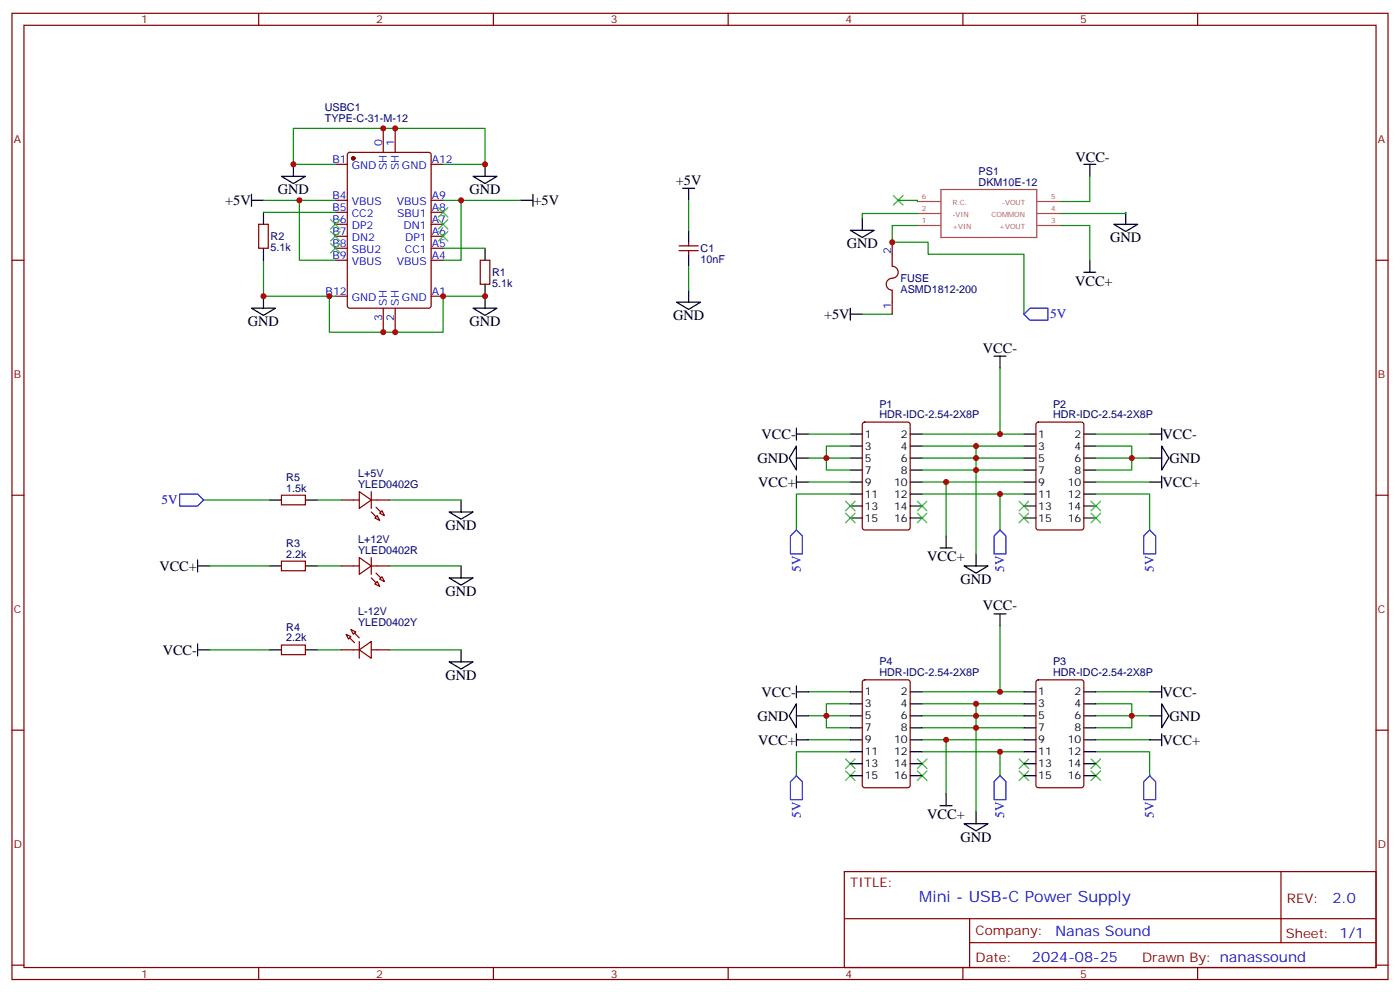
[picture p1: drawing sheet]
<svg xmlns="http://www.w3.org/2000/svg" width="412mm" height="292mm" viewBox="0 0 412 292" stroke-linecap="round" stroke-linejoin="round" font-family="sans-serif">
<g fill="none" stroke="#870000" stroke-width=".35">
<path d="M3.5 3.9h405.4v284.4h-405.4zM7.1 7.4h398.2v277.3h-398.2zM76.2 3.9v3.5M145.3 3.9v3.5M214.5 3.9v3.5M283.6 3.9v3.5M352.8 3.9v3.5M112.9 37.8v7M116.4 37.8v7M98.8 48.4h3.5M98.8 58.9h3.5M102.5 45l.5-.2h23.3l.6 .5 .1 44.7-.5 .6-23.5 .1-.6-.5-.1-44.7z"/>
<path d="M127 48.4h3.5M127 58.9h3.5M3.5 76.6h3.6M76.2 66h2.8v7.1h-2.8zM98.8 76.6h3.5M98.8 62.5h3.5M98.8 66h3.5M98.8 69.5h3.5M98.8 73.1h3.5M127 76.6h3.5M127 62.5h3.5M127 66h3.5"/>
<path d="M127 69.5h3.5M127 73.1h3.5M141.5 76.6h2.8v7h-2.8zM200 73.8h5.7M200 72.4h5.7M202.8 71.3v1.1M202.8 73.8v1M262.8 71.3v7.1a1.82 1.82 0 0 1 1.8 2 1.82 1.82 0 0 1-2.2 1.5 1.76 1.76 0 0 0-1.3 2 1.76 1.76 0 0 0 1.7 1.5v7.1M405.3 76.6h3.6M98.8 87.2h3.5M112.9 90.7v7.1M116.4 90.7v7.1"/>
<path d="M127 87.2h3.5M254.2 124.4l.5-.2h12.7l.7 .4v30.7l-.5 .6-12.9 .1-.6-.5-.1-30.6zM305.4 124.4l.5-.2h12.7l.6 .4 .1 30.7-.5 .6-12.9 .1-.7-.5v-30.6zM3.5 145.7h3.6M82.9 145.7h7.1v2.9h-7.1zM100.5 147.1h5.3M105.8 144.7l3.6 2.4-3.6 2.5zM109.4 144.7v4.9M109.4 147.1h5.3M110.4 152.4l.7-.7 .7 1.4zM111.8 151l.7-.7 .7 1.4zM405.3 145.7h3.6"/>
<path d="M82.9 165.1h7.1v2.9h-7.1zM100.5 166.5h5.3M105.8 164.1l3.6 2.4-3.6 2.5zM109.4 166.5h5.3M109.4 164.1v4.9M110.4 171.8l.7-.7 .7 1.4zM111.8 170.4l.7-.7 .7 1.4zM82.9 189.8h7.1v2.9h-7.1zM100.5 191.2h5.3M102 186.7l1.4 .7-.7 .7zM103.4 185.2l1.4 .7-.7 .8zM105.8 191.2l3.6-2.4v4.9z"/>
<path d="M105.8 188.8v4.9M109.4 191.2h5.3M3.5 214.9h3.6M254.2 200.3l.5-.2h12.7l.7 .4v30.6l-.5 .7h-12.9l-.6-.5-.1-30.5zM305.4 200.3l.5-.2h12.7l.6 .4 .1 30.6-.5 .7h-12.9l-.7-.5v-30.5zM405.3 214.9h3.6M248.7 256.5h156.6v28.2h-156.6zM377.3 256.5v20.9M248.7 270.4h156.5M285.6 277.4h119.6M285.6 270.4v14.1M3.5 284h3.6"/>
<path d="M76.2 284.7v3.6M145.3 284.7v3.6M214.5 284.7v3.6M283.6 284.7v3.6M352.8 284.7v3.6M405.3 284h3.6"/>
</g>
<g fill="#870000" stroke="#870000" stroke-width=".35">
<path d="M110.8 168.7l1.4 1.4z"/>
<path d="M109.4 170.1l1.4 1.4z"/>
<path d="M103 187.7l1.4 1.4z"/>
<path d="M104.4 186.3l1.4 1.4z"/>
<path d="M110.8 149.3l1.4 1.4z"/>
<path d="M109.4 150.7l1.4 1.4z"/>
<circle cx="104.1" cy="46.6" r=".53"/>
</g>
<g fill="none" stroke="#000" stroke-width=".35">
<path d="M74.1 58.9h3.5M74.1 57.2v3.5M82.9 51.9h7.1l-3.6 2.1zM86.4 48.4v3.5M139.3 51.9h7.1l-3.5 2.1zM142.9 48.4v3.5M153.5 58.9h3.5M157 57.2v3.5M201.1 55.4h3.5M202.8 55.4v3.5M319.3 48.4h3.5M321 48.4v3.5"/>
<path d="M77.6 62.5v3.5M77.6 73.1v3.5M142.9 73.1v3.5M202.8 67.8v3.5M202.8 74.8v3.6M250.5 67.8h7l-3.5 2.1zM254 64.2v3.6M321 76.6v3.5M328.1 66h7l-3.5 2.1zM331.6 62.5v3.5M74.1 90.7h7l-3.5 2.1zM77.6 87.2v3.5"/>
<path d="M139.3 90.7h7.1l-3.5 2.1zM142.9 83.6v7.1M199.3 88.9h7.1l-3.6 2.2zM202.8 85.4v3.5M250.5 92.5h3.5M250.5 90.7v3.5M319.3 80.1h3.5M292.8 104.8h3.5M294.6 104.8v3.5M234.6 131.3v7l-2.1-3.5zM234.6 127.7h3.5M234.6 134.8h3.5"/>
<path d="M234.6 126v3.5M250.5 127.7h3.5M250.5 131.3h3.5M250.5 134.8h3.5M250.5 138.3h3.5M268.1 127.7h3.5M268.1 131.3h3.5M268.1 134.8h3.5M268.1 138.3h3.5M301.6 127.7h3.6M301.6 131.3h3.6M301.6 134.8h3.6"/>
<path d="M301.6 138.3h3.6M319.3 127.7h3.5M319.3 131.3h3.5M319.3 134.8h3.5M319.3 138.3h3.5M338.7 127.7h3.5M338.7 134.8h3.5M342.2 131.3l2.1 3.5-2.1 3.5zM342.2 126v3.5M79.4 147.1h3.5M90 147.1h3.5M132.3 150.7h7l-3.5 2.1z"/>
<path d="M135.8 147.1v3.6M234.6 141.9h3.5M234.6 140.1v3.5M250.5 141.9h3.5M250.5 145.4h3.5M250.5 148.9h3.5M250.5 152.4h3.5M268.1 141.9h3.5M268.1 145.4h3.5M268.1 148.9h3.5M268.1 152.4h3.5M278.7 157.7v3.6"/>
<path d="M301.6 141.9h3.6M301.6 145.4h3.6M301.6 148.9h3.6M301.6 152.4h3.6M319.3 141.9h3.5M319.3 145.4h3.5M319.3 148.9h3.5M319.3 152.4h3.5M338.7 141.9h3.5M342.2 140.1v3.5M58.2 166.5h3.5M58.2 164.8v3.5"/>
<path d="M79.4 166.5h3.5M90 166.5h3.5M132.3 170.1h7l-3.5 2.1zM135.8 166.5v3.6M276.9 161.3h3.6M284 166.5h7l-3.5 2.2zM287.5 163v3.5M58.2 191.2h3.5M58.2 189.5v3.5M79.4 191.2h3.5M90 191.2h3.5M132.3 194.8h7l-3.5 2.1z"/>
<path d="M135.8 191.2v3.6M292.8 180.7h3.5M294.6 180.7v3.5M234.6 207.1v7.1l-2.1-3.6zM234.6 201.8v3.6M234.6 215.9v3.6M234.6 217.7h3.5M234.6 210.6h3.5M234.6 203.6h3.5M250.5 217.7h3.5M250.5 210.6h3.5M250.5 203.6h3.5"/>
<path d="M250.5 207.1h3.5M250.5 214.2h3.5M268.1 217.7h3.5M268.1 210.6h3.5M268.1 203.6h3.5M268.1 207.1h3.5M268.1 214.2h3.5M301.6 217.7h3.6M301.6 210.6h3.6M301.6 203.6h3.6M301.6 207.1h3.6M301.6 214.2h3.6"/>
<path d="M319.3 217.7h3.5M319.3 210.6h3.5M319.3 203.6h3.5M319.3 207.1h3.5M319.3 214.2h3.5M338.7 217.7h3.5M338.7 210.6h3.5M338.7 203.6h3.5M342.2 207.1l2.1 3.5-2.1 3.6zM342.2 201.8v3.6M342.2 215.9v3.6M250.5 221.2h3.5"/>
<path d="M250.5 224.8h3.5M250.5 228.3h3.5M268.1 221.2h3.5M268.1 224.8h3.5M268.1 228.3h3.5M276.9 237.1h3.6M278.7 233.6v3.5M287.5 238.9v3.5M301.6 221.2h3.6M301.6 224.8h3.6M301.6 228.3h3.6M319.3 221.2h3.5"/>
<path d="M319.3 224.8h3.5M319.3 228.3h3.5M284 242.4h7l-3.5 2.1z"/>
</g>
<g fill="none" stroke="#008700" stroke-width=".35">
<path d="M77.6 58.9h21.2M88.2 58.9v17.7h10.6M98.8 48.4h-12.4v-10.6h56.5v10.6h-12.4M130.5 58.9h23M135.8 58.9v17.7h-5.3M202.8 58.9v8.9M264.6 58.9h5.6v.4M321 51.9v7.4h-8.4M77.6 76.6v10.6h21.2M77.6 62.5h21.2M130.5 73.1h12.4M202.8 78.4v7"/>
<path d="M270.2 62.8h-16.2v1.4M270.2 66.4h-7.4v4.9h10.6v3.5h28.2v17.7M312.6 66.4h8.4v10.2M331.6 62.5v.3h-19M97 87.2v10.6h33.5v-10.6h12.4M254 92.5h8.8M294.6 108.3v19.4M238.1 127.7h12.4M238.1 134.8h12.4M250.5 131.3h-7.1v7h7.1M271.6 127.7h30M271.6 131.3h30"/>
<path d="M271.6 134.8h30M271.6 138.3h30M287.5 131.3v31.7M322.8 131.3h10.6v7h-10.6M322.8 127.7h15.9M322.8 134.8h15.9M60 147.1h19.4M93.5 147.1h7M114.7 147.1h21.1M238.1 141.9h12.4M250.5 145.4h-15.9v10.6M271.6 141.9h30"/>
<path d="M271.6 145.4h30M278.7 141.9v15.8M294.6 145.4v10.6M322.8 145.4h15.9v10.6M322.8 141.9h15.9M61.7 166.5h17.7M93.5 166.5h7M114.7 166.5h21.1M61.7 191.2h17.7M93.5 191.2h7M114.7 191.2h21.1M294.6 184.2v19.4"/>
<path d="M238.1 217.7h12.4M238.1 210.6h12.4M238.1 203.6h12.4M250.5 207.1h-7.1v7.1h7.1M271.6 217.7h30M271.6 210.6h30M271.6 203.6h30M271.6 214.2h30M271.6 207.1h30M278.7 217.7v15.9M287.5 207.1v31.8M322.8 207.1h10.6v7.1h-10.6"/>
<path d="M322.8 217.7h15.9M322.8 210.6h15.9M322.8 203.6h15.9M250.5 221.2h-15.9v7.1M271.6 221.2h30M294.6 221.2v7.1M322.8 221.2h15.9v7.1"/>
</g>
<g fill="none" stroke="#3c3" stroke-width=".35">
<path d="M263.2 57.5l2.8 2.9M266 57.5l-2.8 2.9M97.4 64.6l2.8 2.8M97.4 68.1l2.8 2.8M97.4 71.6l2.8 2.9M100.2 64.6l-2.8 2.8M100.2 68.1l-2.8 2.8M100.2 71.6l-2.8 2.9M129.1 61.1l2.8 2.8M129.1 64.6l2.8 2.8M129.1 68.1l2.8 2.8M131.9 61.1l-2.8 2.8"/>
<path d="M131.9 64.6l-2.8 2.8M131.9 68.1l-2.8 2.8M249.1 147.5l2.8 2.8M249.1 151l2.8 2.8M251.9 147.5l-2.8 2.8M251.9 151l-2.8 2.8M270.2 147.5l2.8 2.8M270.2 151l2.8 2.8M273 147.5l-2.8 2.8M273 151l-2.8 2.8M300.2 151l2.8 2.8M300.2 147.5l2.8 2.8"/>
<path d="M303 151l-2.8 2.8M303 147.5l-2.8 2.8M321.4 147.5l2.8 2.8M321.4 151l2.8 2.8M324.2 147.5l-2.8 2.8M324.2 151l-2.8 2.8M249.1 226.9l2.8 2.8M249.1 223.3l2.8 2.9M251.9 223.3l-2.8 2.9M251.9 226.9l-2.8 2.8M270.2 226.9l2.8 2.8M270.2 223.3l2.8 2.9"/>
<path d="M273 226.9l-2.8 2.8M273 223.3l-2.8 2.9M300.2 223.3l2.8 2.9M300.2 226.9l2.8 2.8M303 223.3l-2.8 2.9M303 226.9l-2.8 2.8M321.4 226.9l2.8 2.8M321.4 223.3l2.8 2.9M324.2 226.9l-2.8 2.8M324.2 223.3l-2.8 2.9"/>
</g>
<path d="M270.2 59.3h7M277.2 55.8h28.2v14.1h-28.2zM305.6 59.3h7M270.2 66.4h7M270.2 62.8h7M305.6 66.4h7M305.6 62.8h7" fill="none" stroke="#a64a4a" stroke-width=".35"/>
<path d="M303.4 90.7h5.3v3.5h-5.3l-1.8-1.7zM52.9 145.4h5.3l1.8 1.7-1.8 1.8h-5.3zM234.6 156l1.8 1.7v5.3h-3.6v-5.3zM294.6 156l1.7 1.7v5.3h-3.5v-5.3zM338.7 156l1.7 1.7v5.3h-3.5v-5.3zM234.6 228.3l1.8 1.7v5.3h-3.6v-5.3zM294.6 228.3l1.7 1.7v5.3h-3.5v-5.3zM338.7 228.3l1.7 1.7v5.3h-3.5v-5.3z" fill="none" stroke="#00f" stroke-width=".35"/>
<g fill="#c00">
<circle cx="97" cy="87.2" r=".88"/>
<circle cx="130.5" cy="87.2" r=".88"/>
<circle cx="142.9" cy="48.4" r=".88"/>
<circle cx="86.4" cy="48.4" r=".88"/>
<circle cx="142.9" cy="87.2" r=".88"/>
<circle cx="77.6" cy="87.2" r=".88"/>
<circle cx="112.9" cy="97.8" r=".88"/>
<circle cx="116.4" cy="97.8" r=".88"/>
<circle cx="112.9" cy="37.8" r=".88"/>
<circle cx="116.4" cy="37.8" r=".88"/>
<circle cx="88.2" cy="58.9" r=".88"/>
<circle cx="135.8" cy="58.9" r=".88"/>
<circle cx="243.4" cy="134.8" r=".88"/>
<circle cx="333.4" cy="134.8" r=".88"/>
<circle cx="287.5" cy="138.3" r=".88"/>
<circle cx="287.5" cy="131.3" r=".88"/>
<circle cx="287.5" cy="134.8" r=".88"/>
<circle cx="278.7" cy="141.9" r=".88"/>
<circle cx="294.6" cy="127.7" r=".88"/>
<circle cx="294.6" cy="203.6" r=".88"/>
<circle cx="278.7" cy="217.7" r=".88"/>
<circle cx="287.5" cy="210.6" r=".88"/>
<circle cx="287.5" cy="207.1" r=".88"/>
<circle cx="287.5" cy="214.2" r=".88"/>
<circle cx="333.4" cy="210.6" r=".88"/>
<circle cx="243.4" cy="210.6" r=".88"/>
<circle cx="262.8" cy="71.3" r=".88"/>
<circle cx="294.6" cy="221.2" r=".88"/>
<circle cx="294.6" cy="145.4" r=".88"/>
</g>
<text font-size="4.6" fill="#00f" x="270.8" y="265.5">Mini - USB-C Power Supply</text>
<g font-size="4.2">
<text x="316.8" y="47.7">VCC-</text>
<text x="81.8" y="57.2">GND</text>
<text x="138.3" y="57.2">GND</text>
<text x="199.1" y="54.3">+5V</text>
<text x="66.3" y="60.4">+5V</text>
<text x="157.2" y="60.4">+5V</text>
<text x="327" y="71.3">GND</text>
<text x="249.4" y="73.1">GND</text>
<text x="316.7" y="84.1">VCC+</text>
<text x="73" y="96">GND</text>
<text x="138.3" y="96">GND</text>
<text x="198.3" y="94.2">GND</text>
<text x="242.7" y="93.9">+5V</text>
<text x="289.5" y="103.8">VCC-</text>
<text x="224.3" y="129.2">VCC-</text>
<text x="342.5" y="129.2">VCC-</text>
<text x="223.1" y="136.3">GND</text>
<text x="344.5" y="136.3">GND</text>
<text x="223.3" y="143.3">VCC+</text>
<text x="342.5" y="143.3">VCC+</text>
<text x="131.2" y="156">GND</text>
<text x="46.9" y="168">VCC+</text>
<text x="273.1" y="165.2">VCC+</text>
<text x="282.9" y="171.8">GND</text>
<text x="131.2" y="175.4">GND</text>
<text x="289.5" y="179.6">VCC-</text>
<text x="47.9" y="192.7">VCC-</text>
<text x="131.2" y="200.1">GND</text>
<text x="224.3" y="205">VCC-</text>
<text x="342.5" y="205">VCC-</text>
<text x="223.1" y="212.1">GND</text>
<text x="344.5" y="212.1">GND</text>
<text x="223.3" y="219.2">VCC+</text>
<text x="342.5" y="219.2">VCC+</text>
<text x="273.1" y="241">VCC+</text>
<text x="282.9" y="247.7">GND</text>
</g>
<g font-size="4.2" fill="#00f">
<text x="392.5" y="265.8">2.0</text>
<text x="310.9" y="275.3">Nanas Sound</text>
<text x="304" y="283.1">2024-08-25</text>
</g>
<g font-size="3.9" fill="#00f">
<text x="309.4" y="93.6">5V</text>
<text x="47.6" y="148.4">5V</text>
<text x="235.9" y="168.3" transform="rotate(-90 235.9 168.3)">5V</text>
<text x="295.8" y="168.3" transform="rotate(-90 295.8 168.3)">5V</text>
<text x="339.9" y="168.3" transform="rotate(-90 339.9 168.3)">5V</text>
<text x="235.9" y="240.6" transform="rotate(-90 235.9 240.6)">5V</text>
<text x="295.8" y="240.6" transform="rotate(-90 295.8 240.6)">5V</text>
<text x="339.9" y="240.6" transform="rotate(-90 339.9 240.6)">5V</text>
</g>
<g font-size="3.9" fill="#800">
<text x="250.5" y="261.1">TITLE:</text>
<text x="379.1" y="265.8">REV:</text>
<text x="287.4" y="275.3">Company:</text>
<text x="378.7" y="275.9">Sheet: 1/1</text>
<text x="287.4" y="283">Date:</text>
<text x="336.4" y="283.1">Drawn By: nanassound</text>
</g>
<g font-size="3.2" fill="#800">
<text x="41.6" y="6.9">1</text>
<text x="110.8" y="6.9">2</text>
<text x="179.9" y="6.9">3</text>
<text x="249.1" y="6.9">4</text>
<text x="318.2" y="6.9">5</text>
<text x="4.1" y="42">A</text>
<text x="405.9" y="42">A</text>
<text x="4.1" y="111.2">B</text>
<text x="405.9" y="111.2">B</text>
<text x="4.1" y="180.3">C</text>
<text x="405.9" y="180.3">C</text>
<text x="4.1" y="249.4">D</text>
<text x="405.9" y="249.4">D</text>
<text x="41.6" y="287.7">1</text>
<text x="110.8" y="287.7">2</text>
<text x="179.9" y="287.7">3</text>
<text x="249.1" y="287.7">4</text>
<text x="318.2" y="287.7">5</text>
</g>
<g font-size="3.2" fill="#000080">
<text x="95.7" y="32.8">USBC1</text>
<text x="95.7" y="36">TYPE-C-31-M-12</text>
<text x="288.3" y="51.5">PS1</text>
<text x="288.3" y="54.7">DKM10E-12</text>
<text x="79.7" y="70.6">R2</text>
<text x="79.7" y="73.8">5.1k</text>
<text x="206.4" y="77.4">10nF</text>
<text x="206.4" y="74.2">C1</text>
<text x="145" y="81.2">R1</text>
<text x="265.3" y="82.9">FUSE</text>
<text x="145" y="84.4">5.1k</text>
<text x="265.3" y="86.2">ASMD1812-200</text>
<text x="259" y="120">P1</text>
<text x="310.2" y="120">P2</text>
<text x="259" y="123.2">HDR-IDC-2.54-2X8P</text>
<text x="310.2" y="123.2">HDR-IDC-2.54-2X8P</text>
<text x="84.3" y="141.5">R5</text>
<text x="105.5" y="143.6">YLED0402G</text>
<text x="105.5" y="140.5">L+5V</text>
<text x="84.3" y="144.7">1.5k</text>
<text x="84.3" y="161">R3</text>
<text x="105.5" y="159.8">L+12V</text>
<text x="84.3" y="164.1">2.2k</text>
<text x="105.5" y="163">YLED0402R</text>
<text x="84.3" y="185.7">R4</text>
<text x="105.5" y="184.2">YLED0402Y</text>
<text x="105.5" y="181">L-12V</text>
<text x="84.3" y="188.8">2.2k</text>
<text x="259" y="195.8">P4</text>
<text x="310.2" y="195.8">P3</text>
<text x="259" y="199">HDR-IDC-2.54-2X8P</text>
<text x="310.2" y="199">HDR-IDC-2.54-2X8P</text>
</g>
<g font-size="3.2" fill="#00f">
<text x="112.5" y="43.1" transform="rotate(-90 112.5 43.1)">0</text>
<text x="116.1" y="43.1" transform="rotate(-90 116.1 43.1)">1</text>
<text x="97.9" y="48">B1</text>
<text x="103.6" y="49.8">GND</text>
<text x="113.9" y="50.1" transform="rotate(-90 113.9 50.1)">SH</text>
<text x="117.5" y="50.1" transform="rotate(-90 117.5 50.1)">SH</text>
<text x="118.4" y="49.8">GND</text>
<text x="127.2" y="48">A12</text>
<text x="97.9" y="58.6">B4</text>
<text x="127.2" y="58.6">A9</text>
<text x="97.9" y="62.1">B5</text>
<text x="97.9" y="65.7">B6</text>
<text x="103.6" y="60.4">VBUS</text>
<text x="103.6" y="63.9">CC2</text>
<text x="116.9" y="60.4">VBUS</text>
<text x="117" y="63.9">SBU1</text>
<text x="127.2" y="65.7">A7</text>
<text x="127.2" y="62.1">A8</text>
<text x="97.9" y="69.2">B7</text>
<text x="103.6" y="67.4">DP2</text>
<text x="103.6" y="70.9">DN2</text>
<text x="118.9" y="67.4">DN1</text>
<text x="119.3" y="70.9">DP1</text>
<text x="127.2" y="69.2">A6</text>
<text x="97.9" y="72.7">B8</text>
<text x="97.9" y="76.2">B9</text>
<text x="103.6" y="74.5">SBU2</text>
<text x="103.6" y="78">VBUS</text>
<text x="116.9" y="78">VBUS</text>
<text x="119.2" y="74.5">CC1</text>
<text x="127.2" y="76.2">A4</text>
<text x="127.2" y="72.7">A5</text>
<text x="262.5" y="74.8" transform="rotate(-90 262.5 74.8)">2</text>
<text x="95.9" y="86.8">B12</text>
<text x="103.6" y="88.6">GND</text>
<text x="113.9" y="90" transform="rotate(-90 113.9 90)">SH</text>
<text x="117.5" y="90" transform="rotate(-90 117.5 90)">SH</text>
<text x="118.4" y="88.6">GND</text>
<text x="127.2" y="86.8">A1</text>
<text x="112.5" y="94.5" transform="rotate(-90 112.5 94.5)">3</text>
<text x="116.1" y="94.5" transform="rotate(-90 116.1 94.5)">2</text>
<text x="262.5" y="91" transform="rotate(-90 262.5 91)">1</text>
</g>
<g font-size="3.2">
<text x="254.7" y="128.8">1</text>
<text x="265.4" y="128.8">2</text>
<text x="305.9" y="128.8">1</text>
<text x="316.5" y="128.8">2</text>
<text x="254.7" y="132.3">3</text>
<text x="254.7" y="135.9">5</text>
<text x="265.4" y="132.3">4</text>
<text x="265.4" y="135.9">6</text>
<text x="305.9" y="132.3">3</text>
<text x="305.9" y="135.9">5</text>
<text x="316.5" y="132.3">4</text>
<text x="316.5" y="135.9">6</text>
<text x="254.7" y="139.4">7</text>
<text x="254.7" y="142.9">9</text>
<text x="263.4" y="142.9">10</text>
<text x="265.4" y="139.4">8</text>
<text x="305.9" y="139.4">7</text>
<text x="305.9" y="142.9">9</text>
<text x="314.5" y="142.9">10</text>
<text x="316.5" y="139.4">8</text>
<text x="254.7" y="146.4">11</text>
<text x="254.7" y="150">13</text>
<text x="263.4" y="146.4">12</text>
<text x="263.4" y="150">14</text>
<text x="305.9" y="146.4">11</text>
<text x="305.9" y="150">13</text>
<text x="314.5" y="146.4">12</text>
<text x="314.5" y="150">14</text>
<text x="254.7" y="153.5">15</text>
<text x="263.4" y="153.5">16</text>
<text x="305.9" y="153.5">15</text>
<text x="314.5" y="153.5">16</text>
<text x="254.7" y="204.6">1</text>
<text x="254.7" y="208.2">3</text>
<text x="265.4" y="204.6">2</text>
<text x="265.4" y="208.2">4</text>
<text x="305.9" y="204.6">1</text>
<text x="305.9" y="208.2">3</text>
<text x="316.5" y="204.6">2</text>
<text x="316.5" y="208.2">4</text>
<text x="254.7" y="211.7">5</text>
<text x="254.7" y="215.2">7</text>
<text x="265.4" y="211.7">6</text>
<text x="265.4" y="215.2">8</text>
<text x="305.9" y="211.7">5</text>
<text x="305.9" y="215.2">7</text>
<text x="316.5" y="211.7">6</text>
<text x="316.5" y="215.2">8</text>
<text x="254.7" y="218.8">9</text>
<text x="263.4" y="218.8">10</text>
<text x="305.9" y="218.8">9</text>
<text x="314.5" y="218.8">10</text>
<text x="254.7" y="222.3">11</text>
<text x="254.7" y="225.8">13</text>
<text x="263.4" y="222.3">12</text>
<text x="263.4" y="225.8">14</text>
<text x="305.9" y="222.3">11</text>
<text x="305.9" y="225.8">13</text>
<text x="314.5" y="222.3">12</text>
<text x="314.5" y="225.8">14</text>
<text x="254.7" y="229.3">15</text>
<text x="263.4" y="229.3">16</text>
<text x="305.9" y="229.3">15</text>
<text x="314.5" y="229.3">16</text>
</g>
<g font-size="2.1" fill="#a54b4b">
<text x="271.6" y="58.6">6</text>
<text x="309.7" y="58.6">5</text>
<text x="271.6" y="65.7">1</text>
<text x="271.6" y="62.1">2</text>
<text x="280.5" y="63.9">-VIN</text>
<text x="280.5" y="60.3">R.C.</text>
<text x="292.1" y="63.9">COMMON</text>
<text x="295.1" y="60.3">-VOUT</text>
<text x="309.7" y="65.7">3</text>
<text x="309.7" y="62.1">4</text>
<text x="280.5" y="67.4">+VIN</text>
<text x="294.3" y="67.4">+VOUT</text>
</g>
</svg>
